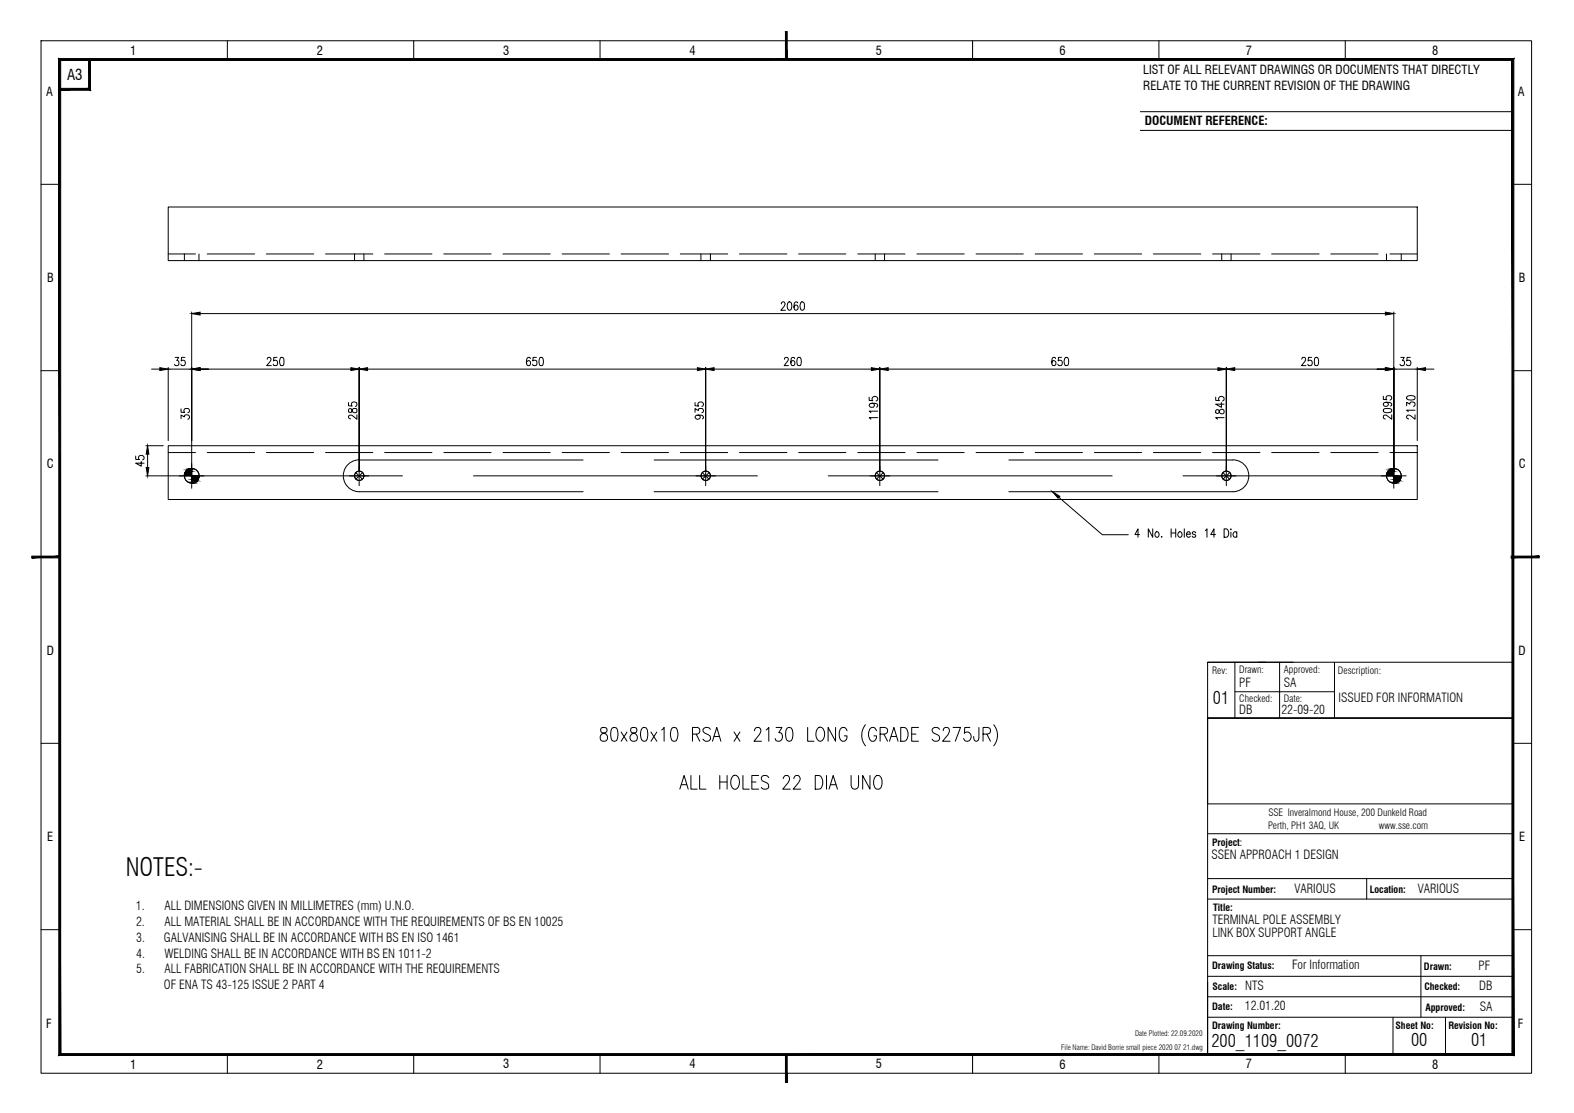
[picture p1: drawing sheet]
<svg xmlns="http://www.w3.org/2000/svg" width="420mm" height="297mm" viewBox="0 0 420 297" stroke-linecap="round" stroke-linejoin="round" font-family="sans-serif">
<!-- layer: Border -->
<g fill="none" stroke="#000" stroke-width=".27">
<path d="M304.4 29.8h99.4M304.4 34.8h99.4M322.4 176.7h81.4M345.2 176.7h-22.8v14.9h81.4h-81.4v89.8h81.4M356.2 176.7v14.9M403.8 213.5v18.1M322.4 222.5h81.4M322.4 234.5h81.4M322.4 239.9h81.4M364.8 234.5v5.4M322.4 255.1h81.4M379.3 255.1v16.4"/>
<path d="M322.4 260.6h81.4M322.4 266h81.4M322.4 271.5h81.4M371.8 271.5v9.9M385.9 271.5v9.9"/>
</g>
<!-- layer: Border Grid -->
<g fill="none" stroke="#000" stroke-width=".27">
<path d="M11 10.9h397.8v275.5h-397.8zM60.7 10.9v5M110.4 10.9v5M160.2 10.9v5M259.6 10.9v5M309.4 10.9v5M359.1 10.9v5M11 49.2h4.9M403.8 49.2h5M11 98.9h4.9M403.8 98.9h5M11 198.4h4.9"/>
<path d="M403.8 198.4h5M11 248.1h4.9M403.8 248.1h5M60.7 281.4v5M110.4 281.4v5M160.2 281.4v5M259.6 281.4v5M309.4 281.4v5M359.1 281.4v5"/>
</g>
<!-- layer: Border -->
<g fill="#000" stroke="#000" stroke-width=".27">
<path d="M15.7 15.6l.5 .5 387.9-.5zM16.2 16.1l387.9-.5-.5 .5zM404.1 15.6l-.5 .5 .5 265.6zM403.6 16.1l.5 265.6-.5-.5zM15.7 281.7h388.4l-.5-.5zM16.2 281.2h387.4l-387.9 .5zM15.7 15.6v266.1l.5-.5zM15.7 15.6l.5 .5v265.1z"/>
<path d="M15.9 23.6v.5l7.8-.5zM15.9 24.1l7.8-.5 .5 .5zM23.7 15.9v7.7l.5 .5zM23.7 15.9h.5v8.2z"/>
</g>
<!-- layer: 0 -->
<g fill="#000" stroke="#000" stroke-width=".27">
<path d="M209.7 8.4v7.5h.4zM209.7 8.4h.4v7.5z"/>
<path d="M8.5 148.9h7.4v-.5zM8.5 148.4h7.4l-7.4 .5z"/>
<path d="M403.4 148.9h7.5v-.5zM403.4 148.4h7.5l-7.5 .5z"/>
<path d="M209.7 281.4v7.5h.4zM209.7 281.4h.4v7.5z"/>
</g>
<path d="M329.6 176.7v14.9M335.9 176.7h2M341.6 176.7v14.9M403.8 176.7v14.9M322.4 191.6h81.4v22.9h-81.4zM329.6 184.6h26.6" fill="none" stroke="#000" stroke-width=".27"/>
<!-- layer: PDF33_Text -->
<g fill="none" stroke="#000" stroke-width=".27">
<path d="M160.5 194.3a.86 .86 0 0 0 .2 1.2 1.3 1.3 0 0 1 1.3 .7 1.3 1.3 0 0 1-.1 1.5 1.09 1.09 0 0 1-1.7-.5 1.09 1.09 0 0 1 .8-1.5l.6-.2a.76 .76 0 0 0 .3-1.2l-.5-.2zM163.4 194.3l.7-.2a1.71 1.71 0 0 1 .9 2.2l-.4 1.4-.5 .1-.7-.1a3.8 3.8 0 0 1 0-3.4zM165.8 195.4l1.6 2.4M167.4 195.4l-1.6 2.4M168.5 194.3a.86 .86 0 0 0 .2 1.2 1.21 1.21 0 0 1 1.4 .9 1.21 1.21 0 0 1-.7 1.4 1.08 1.08 0 0 1-1.3-.8 1.08 1.08 0 0 1 .9-1.3l.6-.2a.74 .74 0 0 0 .4-.7 .74 .74 0 0 0-.6-.7zM171.4 194.3l.7-.2a1.76 1.76 0 0 1 .8 2.2l-.4 1.4-.7 .1a2.25 2.25 0 0 1-.7-3zM173.8 195.4l1.5 2.4M175.3 195.4l-1.5 2.4M176.6 194.8l.7-.7v3.7M179.4 194.3l.7-.2a1.84 1.84 0 0 1 .9 2.2l-.5 1.4-.7 .1a1.92 1.92 0 0 1-.8-2.1zM184.9 195.9h1.3a.93 .93 0 0 0 .6-.9 .93 .93 0 0 0-.6-.9h-1.3v3.7M185.8 195.9l1 1.9"/>
<path d="M189.6 194.6a1.06 1.06 0 0 0-1.1-.5 1.06 1.06 0 0 0-.9 .9 2.2 2.2 0 0 0 1.7 1.3 .91 .91 0 0 1-.3 1.5h-.6l-.8-.5M190.2 197.8l1.1-3.7 1.1 3.7M190.6 196.6h1.5M195.9 195.4l1.6 2.4M197.5 195.4l-1.6 2.4M201.4 195l.3-.7 .9-.2a1.16 1.16 0 0 1 .1 2l-1.4 1.7h2M204.5 194.8l.7-.7v3.7M207.2 194.1h1.5l-.8 1.4h.4a1.15 1.15 0 0 1 .5 1.7 1.15 1.15 0 0 1-1.8 .2l-.1-.3M210.1 194.3l.7-.2a1.71 1.71 0 0 1 .9 2.2l-.5 1.4-.6 .1a1.78 1.78 0 0 1-.9-2.1l.1-.9zM215.6 194.1v3.7h1.7M218.4 194.3a1.11 1.11 0 0 1 1.2 0 1.11 1.11 0 0 1 .5 1.2l-.1 1.4a1 1 0 0 1-1 .9 1 1 0 0 1-1-.8l-.2-1.6zM223 194.1v3.7l-1.9-3.7v3.7"/>
<path d="M226.1 195a.98 .98 0 0 0-1-.9 .98 .98 0 0 0-1 .9 2.29 2.29 0 0 0 .8 2.8 1.07 1.07 0 0 0 1.2-1.4h-.7M231 193.4a4.5 4.5 0 0 0 0 5.6M234 195a.98 .98 0 0 0-1.6-.7 2.43 2.43 0 0 0 .3 3.5 1.11 1.11 0 0 0 1.3-1.4h-.7M234.9 195.9h1.3a.9 .9 0 0 0 .7-.9 .9 .9 0 0 0-.7-.9h-1.3v3.7M236 195.9l.9 1.9M237.4 197.8l1.2-3.7 1.1 3.7M237.9 196.6h1.4M240.4 194.1h1a2.17 2.17 0 0 1 0 3.7h-1zM243.4 195.9h1.1M245.2 194.1h-1.8v3.7h1.8M250.8 194.6a1.05 1.05 0 0 0-1.1-.5 1.05 1.05 0 0 0-.9 .9 1.95 1.95 0 0 0 1.7 1.3 .9 .9 0 0 1 .3 .9 .9 .9 0 0 1-.7 .6h-.6l-.7-.5M251.8 195l.2-.7 .9-.2a1.18 1.18 0 0 1 .2 2l-1.5 1.7h2"/>
<path d="M254.4 194.1h2l-1.4 3.7M258.9 194.1h-1.4l-.1 1.6a1.19 1.19 0 0 1 1.9 .7 1.19 1.19 0 0 1-1.4 1.4l-.4-.1-.3-.6M261.3 194.1v2.8l-.2 .8-.6 .1a1.08 1.08 0 0 1-.6-1.2M262.4 195.9h1.3a.9 .9 0 0 0 .7-.9 .9 .9 0 0 0-.7-.9h-1.3v3.7M263.4 195.9l1 1.9M265.3 193.4a4.5 4.5 0 0 1 0 5.6M181.5 210.6l1.1-3.6 1.1 3.6M181.9 209.4h1.4M184.4 207v3.6h1.7M186.8 207v3.6h1.7M192.1 207v3.6M192.1 208.7h2"/>
<path d="M194.1 207v3.6M195.6 207.1a1.1 1.1 0 0 1 1.3 0 1.1 1.1 0 0 1 .5 1.2l-.2 1.4a1 1 0 0 1-.9 .9 1 1 0 0 1-1.1-.8l-.1-1.5zM198.3 207v3.6h1.7M200.7 208.7h1.1M202.5 207h-1.8v3.6h1.8M205.2 207.5a.97 .97 0 0 0-1.3-.5 .97 .97 0 0 0-.5 1.2l1.2 .7a.9 .9 0 0 1 .6 .9 .9 .9 0 0 1-.7 .8l-1-.1-.3-.4M209.1 207.8v-.1a.93 .93 0 0 1 1.1-.7l.4 .3a1.36 1.36 0 0 1-.2 1.6l-1.5 1.7h2M211.9 207.8l.1-.5 .5-.3 .8 .1a1.17 1.17 0 0 1-.1 1.8l-1.5 1.7h2M217.6 207h1a2.19 2.19 0 0 1 .7 3.1l-.2 .4-1.5 .1zM220.6 207v3.6M221.3 210.6l1.1-3.6 1.1 3.6M221.7 209.4h1.4"/>
<path d="M227.2 207v2.6l.2 .5a.98 .98 0 0 0 1.1 .5 .98 .98 0 0 0 .7-1v-2.6M232.2 207v3.6l-1.9-3.6v3.6M233.8 207.1l.2-.1a1.62 1.62 0 0 1 1.4 2.3 1.09 1.09 0 0 1-.6 1.2 1.09 1.09 0 0 1-1.3-.4 2.62 2.62 0 0 1 .3-3z"/>
</g>
<!-- layer: PDF33_EL-Steel -->
<g fill="none" stroke="#000" stroke-width=".27">
<path d="M44.9 55.2h333.4v14.4h-333.4zM49.2 67.8v1.8M53.1 67.8v1.8M94.6 67.8v1.8M97.1 67.8v1.8M187.1 67.8v1.8M189.6 67.8v1.8M233.6 67.8v1.8M236.1 67.8v1.8M326.1 67.8v1.8M328.6 67.8v1.8M370.1 67.8v1.8"/>
<path d="M374 67.8v1.8M44.9 119h333.4v14.3h-333.4z"/>
<circle cx="51.2" cy="127" r="1.97"/>
<circle cx="95.9" cy="127" r="1.25"/>
<circle cx="188.4" cy="127" r="1.25"/>
<circle cx="234.9" cy="127" r="1.25"/>
<circle cx="327.4" cy="127" r="1.25"/>
<circle cx="372.1" cy="127" r="1.97"/>
</g>
<!-- layer: PDF33_EL-Steel-Hidd -->
<g fill="none" stroke="#000" stroke-width=".27">
<path d="M44.9 67.8h7.3M55.3 67.8h12.7M71.1 67.8h12.6M86.9 67.8h12.6M102.7 67.8h12.6M118.5 67.8h12.6M134.3 67.8h12.6M150.1 67.8h12.6M165.8 67.8h12.7M181.6 67.8h12.7M197.4 67.8h12.6M213.2 67.8h12.6"/>
<path d="M229 67.8h12.6M244.8 67.8h12.6M260.5 67.8h12.7M276.3 67.8h12.7M292.1 67.8h12.6M307.9 67.8h12.6M323.7 67.8h12.6M339.5 67.8h12.6M355.2 67.8h12.7M371 67.8h7.3M44.9 120.8h7.3M55.3 120.8h12.7"/>
<path d="M71.1 120.8h12.6M86.9 120.8h12.6M102.7 120.8h12.6M118.5 120.8h12.6M134.3 120.8h12.6M150.1 120.8h12.6M165.8 120.8h12.7M181.6 120.8h12.7M197.4 120.8h12.6M213.2 120.8h12.6M229 120.8h12.6M244.8 120.8h12.6"/>
<path d="M260.5 120.8h12.7M276.3 120.8h12.7M292.1 120.8h12.6M307.9 120.8h12.6M323.7 120.8h12.6M339.5 120.8h12.6M355.2 120.8h12.7M371 120.8h7.3"/>
</g>
<!-- layer: PDF33_Dimensions -->
<g fill="none" stroke="#000" stroke-width=".27">
<path d="M40.5 98.5h2.2M44.9 98v19.6M44.9 98.5h6.3M46.8 95.4h.9l-.5 .8a.66 .66 0 0 1 .5 1 .66 .66 0 0 1-1.1 0M49.3 95.4h-.8l-.1 1a.68 .68 0 0 1 .9 0 .68 .68 0 0 1 0 .9 .68 .68 0 0 1-.9 .1l-.1-.2M51.2 98v19.6v-19.6M51.2 83.3v42.4M53.4 83.7h316.4M55.7 98.5h-2.3h40.3M71.3 95.9l.2-.4a.61 .61 0 0 1 .8 .2 .61 .61 0 0 1-.2 .8l-.9 1.1h1.2M73.9 95.4h-.8l-.1 1a.68 .68 0 0 1 .9 0 .68 .68 0 0 1 0 .9 .68 .68 0 0 1-.9 .1l-.1-.2M74.9 95.5l.4-.1a1.7 1.7 0 0 1 .3 2.1 .56 .56 0 0 1-.9-.3l-.1-.8z"/>
<path d="M95.9 98v27.7v-27.7M98.1 98.5h88.1M141.5 95.7v-.2l-.4-.1a1.58 1.58 0 0 0-.3 2.1 .62 .62 0 0 0 .8-.6 .62 .62 0 0 0-.8-.5l-.3 .5M143.2 95.4h-.9l-.1 1a.72 .72 0 0 1 1.2 .3 .72 .72 0 0 1-.8 .9l-.3-.1-.1-.3M144.1 95.5l.5-.1a1.7 1.7 0 0 1 .2 2.1 .62 .62 0 0 1-.8-.3l-.1-.8zM188.4 98v27.7v-27.7M190.6 98.5h42M208.6 81.1l.3-.5h.3l.4 .4-.3 .7-.9 1.1h1.3M209.4 95.9l.2-.4 .5-.1 .3 .6-1.1 1.6h1.2M210.4 80.7l.4-.1a1.4 1.4 0 0 1 0 2.2h-.1a1.52 1.52 0 0 1-.3-2.1zM212.1 95.7a.48 .48 0 0 0-.7-.2l-.3 .9 .3 1.1a.63 .63 0 0 0 .8-.6 .63 .63 0 0 0-.8-.5l-.3 .5M213 80.9l-.5-.3a1.34 1.34 0 0 0 0 2.2 .68 .68 0 0 0 .5-.8 .68 .68 0 0 0-.8-.5l-.3 .5"/>
<path d="M213 95.5l.4-.1a1.32 1.32 0 0 1 .4 1.8 .62 .62 0 0 1-.8 .3l-.3-.9zM213.8 80.7l.4-.1a1.47 1.47 0 0 1 0 2.2h-.1a1.63 1.63 0 0 1-.3-2.1zM234.9 98v27.7v-27.7M237.1 98.5h88M281.8 95.7a.51 .51 0 0 0-.8-.2l-.2 .9 .2 1.1a.63 .63 0 0 0 .9-.6 .63 .63 0 0 0-1.1-.4v.4M283.4 95.4h-.8l-.1 1a.67 .67 0 0 1 .9 0 .67 .67 0 0 1-.1 1 .67 .67 0 0 1-1-.2M284.3 95.5l.5-.1a1.7 1.7 0 0 1 .2 2.1 .62 .62 0 0 1-.8-.3 1.92 1.92 0 0 1 .1-1.7zM327.3 98v27.7v-27.7M329.6 98.5h40.2h-2.2M347.5 95.9l.1-.4a.62 .62 0 0 1 .9 .2 .62 .62 0 0 1-.2 .8l-.9 1.1h1.2M350.1 95.4h-.8l-.1 1a.68 .68 0 0 1 .9 0 .68 .68 0 0 1 0 .9 .68 .68 0 0 1-.9 .1l-.1-.2M351.1 95.5l.4-.1a1.52 1.52 0 0 1 0 2.2l-.4-.1-.2-.3v-1.4z"/>
<path d="M372.1 83.3v42.4M372.1 98.5h6.2M373.9 95.4h.9l-.5 .8a.67 .67 0 0 1 .6 1.1 .67 .67 0 0 1-1.2-.1M376.5 95.4h-.9l-.1 1a.68 .68 0 0 1 1 0 .68 .68 0 0 1 0 .9 .68 .68 0 0 1-1 .1l-.1-.2M378.3 98v19.6M380.5 98.5h2.3M38.9 119h4.7M48.3 111.7v-.9l.9 .5a.65 .65 0 0 1 1-.5 .65 .65 0 0 1 0 1.1M48.3 109.1v.9l1 .1a.68 .68 0 0 1 .6-1.1 .68 .68 0 0 1 .5 1.1l-.2 .1M93 107.4v.9l1 .1a.69 .69 0 0 1 .1-1 .69 .69 0 0 1 .9 0 .69 .69 0 0 1 .1 1l-.2 .1M93.2 109.1v.9h.6l.1-.2a.68 .68 0 0 1 .8-.8 .68 .68 0 0 1 .4 1.1l-.5 .1a.99 .99 0 0 1-.8-1.1zM95.3 110.7v1.2l-1.4-1.1a.55 .55 0 0 0-.8 .2 .55 .55 0 0 0 .4 .8h.1"/>
<path d="M185.5 110v-.9l.9 .5a.65 .65 0 0 1 1-.6 .65 .65 0 0 1 0 1.2M185.5 107.4v.9l1 .1a.69 .69 0 0 1 .1-1 .69 .69 0 0 1 .9 0 .69 .69 0 0 1 .1 1l-.2 .1M186.3 110.8h.3a.59 .59 0 0 1 .1 .9 .59 .59 0 0 1-.9 0 .59 .59 0 0 1 .1-.9h.4a1.01 1.01 0 0 1 1.5 .7l-.3 .3M232 106v.8l1 .1a.7 .7 0 0 1 0-.9 .7 .7 0 0 1 1 0 .7 .7 0 0 1 0 .9l-.2 .1M232.8 107.6l.5 .3a.63 .63 0 0 1-.6 .8 .63 .63 0 0 1-.6-.8l.7-.3a1.14 1.14 0 0 1 1.5 .7l-.3 .4M234.3 111.5h-2.3l.5 .4M234.3 109.7h-2.3l.5 .5M324.5 106v.8l1 .1a.68 .68 0 0 1 0-1 .68 .68 0 0 1 1 .1 .68 .68 0 0 1-.2 1M324.6 109.4a.6 .6 0 0 0 .3 1l.4-.2a.93 .93 0 0 1 1.4-.8 .71 .71 0 0 1-.5 1.1 .71 .71 0 0 1-.8-.9l-.1-.2zM326 107.4v1.3l-1.5-.8h2.3M326.8 111.5h-2.3l.5 .4M369.3 105.7v.9l.9 .1a.68 .68 0 0 1 .1-.9 .68 .68 0 0 1 .9 0 .68 .68 0 0 1 0 .9l-.2 .1"/>
<path d="M369.3 109.2l.9-.2a1.1 1.1 0 0 1 1.3 .5v.2a1.58 1.58 0 0 1-2.2 0zM370 107.4l.5 .2a.59 .59 0 0 1-.2 .8 .59 .59 0 0 1-.8-.2 .59 .59 0 0 1 .1-.8h.4a1.14 1.14 0 0 1 1.5 .6l-.3 .4M371.5 110.7v1.2l-1.4-1.1h-.7l-.1 .7 .5 .3M375.5 108.3v-.9l.8 .5a.67 .67 0 0 1 1-.6 .67 .67 0 0 1 0 1.2M375.6 105.8l.9-.2a.96 .96 0 0 1 1.2 .7 1.47 1.47 0 0 1-2.2 0zM377.7 110.7v1.2l-1.4-1.1h-.4l-.3 .1-.1 .6 .5 .3M377.7 109.5h-2.2l.4 .4M36.2 121.7v.9h1a.68 .68 0 0 1 .1-.9 .68 .68 0 0 1 .9 0 .68 .68 0 0 1 .1 .9l-.3 .1M37.7 123.1v1.3l-1.5-.8h2.3M38.9 127h10.9M39.4 121.2v3.6M282.6 132.7l11.6 10h7"/>
<path d="M304.2 142.7h-1.2l.8-1.6v2.3M307.7 141.1v2.3l-1.2-2.3v2.3M308.6 142a.71 .71 0 0 1 .9 .5 .71 .71 0 0 1-.5 .9 .74 .74 0 0 1-.7-.5 .74 .74 0 0 1 .3-.9zM310 143.3h.2zM312.6 141.1v2.3M312.6 142.2h1.2M313.8 141.1v2.3M314.7 142a.71 .71 0 0 1 .9 .5 .71 .71 0 0 1-.5 .9 .74 .74 0 0 1-.7-.5 .74 .74 0 0 1 .3-.9zM316.1 141.1v2.3M316.7 142.6h1l-.1-.6a.71 .71 0 0 0-.9 .5 .71 .71 0 0 0 .4 .9l.6-.3M319.2 142.2a.48 .48 0 0 0-.5-.3 .48 .48 0 0 0-.5 .3l.3 .4 .6 .2 .1 .3a.5 .5 0 0 1-.5 .3 .5 .5 0 0 1-.5-.3M321.8 141.6l.4-.5v2.3"/>
<path d="M324.5 142.7h-1.3l.8-1.6v2.3M326.8 141.1a1.18 1.18 0 0 1 1.2 .9 1.18 1.18 0 0 1-.7 1.4h-.5zM328.6 141.1v.3zM328.6 142v1.4M330.1 142.2l-.1-.2a.67 .67 0 0 0-.9 .7 .67 .67 0 0 0 .9 .6l.1-.2M330.1 141.9v1.5"/>
</g>
<g fill="#000" stroke="#000" stroke-width=".27">
<path d="M42.7 98.1l2.2 .4-2.2 .4zM51.2 83.7l2.2-.4v.8zM51.2 98.5l2.2-.4v.8zM93.7 98.1l2.2 .4-2.2 .4zM95.9 98.5l2.2-.4v.8zM186.2 98.1l2.2 .4-2.2 .4zM188.4 98.5l2.2-.4v.8zM232.6 98.1l2.3 .4-2.3 .4zM234.9 98.5l2.2-.4v.8zM325.1 98.1l2.2 .4-2.2 .4zM327.3 98.5l2.3-.4v.8zM369.8 83.3l2.3 .4-2.3 .4z"/>
<path d="M369.8 98.1l2.3 .4-2.3 .4zM378.3 98.5l2.2-.4v.8zM39 124.8h.7l-.3 2.2zM39.4 119l.3 2.2h-.7zM281 131.2l1.9 1.3-.5 .5z"/>
</g>
<!-- layer: PDF33_EL-Holes -->
<g fill="none" stroke="#000" stroke-width=".27">
<path d="M47.9 127h6.6M51.2 123.7v6.6M93.3 127h5.2M95 126.2l1.8 1.7M95.9 124.4v5.2M96.8 126.2l-1.8 1.7M185.8 127h5.2M187.5 126.2l1.8 1.7M188.4 124.4v5.2M189.3 126.2l-1.8 1.7M232.3 127h5.2M234 126.2l1.7 1.7"/>
<path d="M234.9 124.4v5.2M235.7 126.2l-1.7 1.7M324.8 127h5.1M326.5 126.2l1.7 1.7M327.3 124.4v5.2M328.2 126.2l-1.7 1.7M368.8 127h6.6M372.1 123.7v6.6"/>
<circle cx="51.2" cy="127" r="1.97"/>
<circle cx="95.9" cy="127" r="1.25"/>
<circle cx="188.4" cy="127" r="1.25"/>
<circle cx="234.9" cy="127" r="1.25"/>
<circle cx="327.4" cy="127" r="1.25"/>
<circle cx="372.1" cy="127" r="1.97"/>
</g>
<!-- layer: PDF33_EL-Centre-Line -->
<path d="M51.2 127h56.2M95.9 122.8h59.7M95.9 122.7a4.3 4.3 0 0 0-4.3 4.3 4.3 4.3 0 0 0 4.3 4.2h59.7M126.4 127h75.8M174.6 122.8h75.8M174.6 131.2h75.8M221.1 127h75.8M269.3 122.8h59.8M269.3 131.2h59.8M315.8 127h56.3M329.1 122.7a4.3 4.3 0 0 1 4.3 4.3 4.3 4.3 0 0 1-4.3 4.2" fill="none" stroke="#000" stroke-width=".27"/>
<!-- layer: PDF33_EL-Holes -->
<g fill="#000" stroke="#000" stroke-width=".27">
<path d="M50.8 125.1h.4zM51.2 128.9h.6zM371.7 125.1h.4zM372.1 128.9h.6z"/>
<path d="M50.8 125.1h.4zM50.5 125.1h.7zM50.5 125.1l.7 .2v-.2zM50.2 125.3l.3-.2 .7 .2zM50.2 125.3l1 .2v-.2zM49.9 125.5l.3-.2 1 .2zM49.9 125.5l1.3 .3v-.3zM49.9 125.5l1.3 .3h-1.5zM49.7 125.8l1.5 .2v-.2zM49.4 126l.3-.2 1.5 .2zM49.4 126l1.8 .3v-.3zM49.4 126l1.8 .3h-1.9zM49.3 126.3l1.9 .4v-.4zM49.3 126.3l1.9 .4h-2zM49.2 126.7l2 .3v-.3zM49.2 126.7l2 .3h-2z"/>
<path d="M51.2 128.9h.3zM51.2 128.9h.3z"/>
<path d="M51.2 127l1.9 .3v-.3zM51.2 127l1.9 .3h-1.9zM51.2 127.3l1.8 .4 .1-.4zM51.2 127.3l1.8 .4h-1.8zM51.2 127.7l1.7 .3 .1-.3zM51.2 127.7l1.7 .3h-1.7zM51.2 128l1.4 .3 .3-.3zM51.2 128l1.4 .3h-1.4zM51.2 128.3l1.2 .2 .2-.2zM51.2 128.3l1.2 .2h-1.2zM51.2 128.5l.9 .2 .3-.2zM51.2 128.5l.9 .2h-.9zM51.2 128.7l.6 .2 .3-.2zM51.2 128.7l.6 .2h-.6z"/>
<path d="M371.7 125.1h.4zM371.4 125.1h.7zM371.4 125.1l.7 .2v-.2zM371.1 125.3l.3-.2 .7 .2zM371.1 125.3l1 .2v-.2zM370.8 125.5l.3-.2 1 .2zM370.8 125.5l1.3 .3v-.3zM370.8 125.5l1.3 .3h-1.6zM370.5 125.8l1.6 .2v-.2zM370.5 125.8l1.6 .2h-1.7zM370.4 126l1.7 .3v-.3zM370.4 126l1.7 .3h-1.9zM370.2 126.3l1.9 .4v-.4zM370.2 126.3l1.9 .4h-2zM370.1 126.7l2 .3v-.3zM370.1 126.7l2 .3h-2z"/>
<path d="M372.1 128.9h.3zM372.1 128.9h.3z"/>
<path d="M372.1 127l1.9 .3v-.3zM372.1 127l1.9 .3h-1.9zM372.1 127.3l1.8 .4 .1-.4zM372.1 127.3l1.8 .4h-1.8zM372.1 127.7l1.6 .3 .2-.3zM372.1 127.7l1.6 .3h-1.6zM372.1 128l1.5 .3 .1-.3zM372.1 128l1.5 .3h-1.5zM372.1 128.3l1.2 .2 .3-.2zM372.1 128.3l1.2 .2h-1.2zM372.1 128.5l.9 .2 .3-.2zM372.1 128.5l.9 .2h-.9zM372.1 128.7l.6 .2 .3-.2zM372.1 128.7l.6 .2h-.6z"/>
</g>
<text font-size="6.7" x="33.6" y="233.8">NOTES:-</text>
<g font-size="4.7">
<text x="323.8" y="187.9">01</text>
<text x="323.4" y="279.4">200_1109_0072</text>
<text x="376.7" y="279.2">00</text>
<text x="392.7" y="279.2">01</text>
</g>
<text font-size="4" x="17.9" y="21.3">A3</text>
<g font-size="3.3">
<text x="34.7" y="14.6">1</text>
<text x="84.6" y="14.6">2</text>
<text x="134.3" y="14.6">3</text>
<text x="184.1" y="14.6">4</text>
<text x="233.8" y="14.6">5</text>
<text x="282.9" y="14.6">6</text>
<text x="332.6" y="14.6">7</text>
<text x="382.3" y="14.6">8</text>
<text x="305.2" y="19.8">LIST OF ALL RELEVANT DRAWINGS OR DOCUMENTS THAT DIRECTLY</text>
<text x="305.2" y="24">RELATE TO THE CURRENT REVISION OF THE DRAWING</text>
<text x="12.3" y="25.6">A</text>
<text x="405.2" y="25.6">A</text>
<text x="305.6" y="33.5">DOCUMENT REFERENCE:</text>
<text x="12.6" y="75.3">B</text>
<text x="405.4" y="75.3">B</text>
<text x="12.5" y="125">C</text>
<text x="405.4" y="125">C</text>
<text x="12.5" y="174.8">D</text>
<text x="405.4" y="174.8">D</text>
<text x="330.8" y="183.5">PF</text>
<text x="342.7" y="183.4">SA</text>
<text x="330.8" y="190.6">DB</text>
<text x="342" y="190.6">22-09-20</text>
<text x="357.3" y="187.4">ISSUED FOR INFORMATION</text>
<text x="12.6" y="224.5">E</text>
<text x="405.5" y="224.5">E</text>
<text x="323.4" y="229.2">SSEN APPROACH 1 DESIGN</text>
<text x="345.6" y="238.3">VARIOUS</text>
<text x="378.4" y="238.3">VARIOUS</text>
<text x="36.3" y="243">1.</text>
<text x="43.9" y="243">ALL DIMENSIONS GIVEN IN MILLIMETRES (mm) U.N.O.</text>
<text x="36.3" y="247.2">2.</text>
<text x="36.4" y="251.4">3.</text>
<text x="43.8" y="251.4">GALVANISING SHALL BE IN ACCORDANCE WITH BS EN ISO 1461</text>
<text x="43.9" y="247.2">ALL MATERIAL SHALL BE IN ACCORDANCE WITH THE REQUIREMENTS OF BS EN 10025</text>
<text x="323.6" y="246.7">TERMINAL POLE ASSEMBLY</text>
<text x="323.6" y="250">LINK BOX SUPPORT ANGLE</text>
<text x="36.4" y="255.6">4.</text>
<text x="43.9" y="255.6">WELDING SHALL BE IN ACCORDANCE WITH BS EN 1011-2</text>
<text x="36.4" y="259.8">5.</text>
<text x="43.8" y="264">OF ENA TS 43-125 ISSUE 2 PART 4</text>
<text x="43.9" y="259.8">ALL FABRICATION SHALL BE IN ACCORDANCE WITH THE REQUIREMENTS</text>
<text x="344.9" y="258.7">For Information</text>
<text x="394.7" y="258.8">PF</text>
<text x="332.3" y="269.7">12.01.20</text>
<text x="332.4" y="264.2">NTS</text>
<text x="394.8" y="264.3">DB</text>
<text x="395" y="269.7">SA</text>
<text x="12.3" y="274.2">F</text>
<text x="405.2" y="274.2">F</text>
<text x="34.7" y="285.2">1</text>
<text x="84.6" y="285.2">2</text>
<text x="134.3" y="285.2">3</text>
<text x="184.1" y="285.2">4</text>
<text x="233.8" y="285.2">5</text>
<text x="282.9" y="285.2">6</text>
<text x="332.6" y="285.2">7</text>
<text x="382.3" y="285.2">8</text>
</g>
<g font-size="2.7">
<text x="323.6" y="180">Rev:</text>
<text x="330.8" y="179.6">Drawn:</text>
<text x="342.7" y="179.6">Approved:</text>
<text x="357.2" y="180">Description:</text>
<text x="330.8" y="187.5">Checked:</text>
<text x="342.7" y="187.5">Date:</text>
<text x="338.5" y="221.1">Perth, PH1 3AQ, UK</text>
<text x="338.6" y="217.8">SSE Inveralmond House, 200 Dunkeld Road</text>
<text x="368.1" y="221.1">www.sse.com</text>
</g>
<g font-size="2.6">
<text x="323.5" y="225.8">Project:</text>
<text x="323.5" y="238.3">Project Number:</text>
<text x="365.6" y="238.3">Location:</text>
<text x="323.8" y="243.1">Title:</text>
<text x="323.5" y="258.7">Drawing Status:</text>
<text x="380.1" y="258.8">Drawn:</text>
<text x="323.5" y="269.6">Date:</text>
<text x="323.7" y="264.2">Scale:</text>
<text x="380.2" y="264.3">Checked:</text>
<text x="380.5" y="269.7">Approved:</text>
<text x="323.5" y="274.5">Drawing Number:</text>
<text x="372.5" y="274.5">Sheet No:</text>
<text x="386.6" y="274.5">Revision No:</text>
</g>
<g font-size="2">
<text x="283.2" y="280.1">File Name: David Borrie small piece 2020 07 21.dwg</text>
<text x="303" y="276.6">Date Plotted: 22.09.2020</text>
</g>
</svg>
